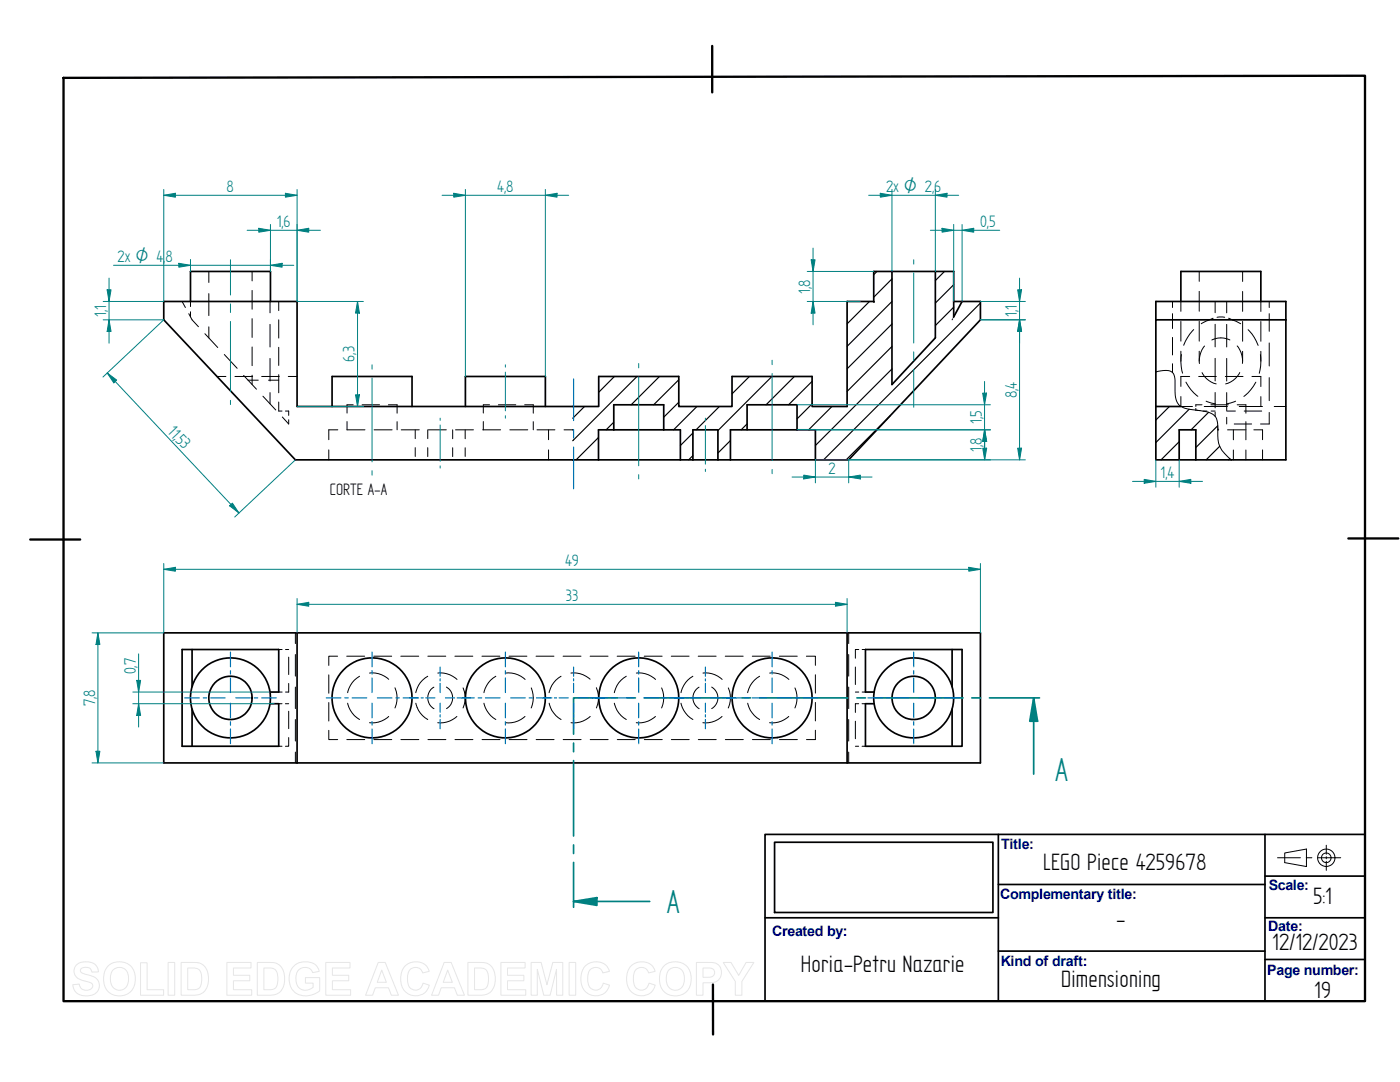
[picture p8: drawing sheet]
<svg xmlns="http://www.w3.org/2000/svg" width="279mm" height="216mm" viewBox="0 0 279 216" stroke-linecap="round" stroke-linejoin="round" font-family="sans-serif">
<path d="M12.7 15.5l259.7-.4v184.7h-259.7zM142.1 9.2v9.2M6 107.7h10M269.1 107.4h10M142.3 196.4v10" fill="none" stroke="#000" stroke-width=".47"/>
<g fill="none" stroke="#000" stroke-width=".34">
<path d="M178 54.2v22.5l8.7-9.3v-13.2M38 60.2v-6h16v6M190.3 60.2h5.4v3.6l-26.3 28h-6.7M192 60.2l-1.7 3v-9h-15.9v6h-5.3v20.9h-7v-6h-16v6h-10.6v-6h-16v6h-60.2v-20.9h-26.6v3.6l26.2 28h103.8M82.2 81.1v-6h-15.9v6M108.8 81.1v-6h-15.9v6M114.4 85.8h.1M122.5 85.8v-5h10v5M135.8 91.8v-6h-16.4v6M138.3 91.8v-6h5v6M149.1 85.8h13.6v6M159.1 85.8v-5h-10v5h-3.3v6"/>
<path d="M32.7 126.3h163v25.9h-163zM38.3 129.6v7.4M53.9 138.1h1.7v-8.5h-19.3v19.3h19.3v-8.5h-1.7M59.3 126.3v25.9M169.1 126.3v25.9M174.5 138.1h-1.8v-8.5h19.3v19.3h-19.3v-8.5h1.8M190 129.6v7.4M38.3 141.5v7.4M190 141.5v7.4M154.6 168.1h43.6v14h-43.6zM199.2 166.5v33.3M199.2 176.5h53.3"/>
<path d="M252.5 166.5v33.3M252.5 174.8h19.9M272.4 166.5h-119.7v33.3M152.7 183.1h46.5M199.2 189.8h53.3M252.5 183.1h19.9M252.5 191.5h19.9"/>
<circle cx="46" cy="139.3" r="8"/>
<circle cx="46" cy="139.3" r="4.3"/>
<circle cx="74.3" cy="139.3" r="8"/>
<circle cx="100.9" cy="139.3" r="8"/>
<circle cx="127.5" cy="139.3" r="8"/>
<circle cx="154.1" cy="139.3" r="8"/>
<circle cx="182.3" cy="139.3" r="8"/>
<circle cx="182.3" cy="139.3" r="4.3"/>
</g>
<g fill="none" stroke="#000" stroke-width=".2">
<path d="M41.7 54.2v2.2M41.7 58.6v4.4M50.3 54.2v1.8M50.3 58v3.7M36.3 60.2l.7 1.2M37.7 62.6l.6 1.2 1.3 1.4M38 60.2v1M38 62.2v1M40.9 66.6l2.6 2.7M41.7 65.2v2.2M43.3 75.1h1.8M44.8 70.7l2.5 2.8"/>
<path d="M46.9 75.1h3.5M48.6 74.9l2.6 2.8M49.5 75.9h2M50.3 63.6v3.7M50.3 69.2v3.8M50.3 74.9v1.8M52.2 75.1h3.5M52.5 79.1l2.5 2.7M53.6 75.9h2M53.9 60.2v2.2M53.9 64.7v4.5M53.9 71.5v4.5"/>
<path d="M53.9 78.3v2.3M55.6 60.2v1.8M55.6 63.8v3.7M55.6 69.3v3.6M55.6 74.8v3.6M57.5 75.1h1.8M174.4 60.2h.1M174.5 60.2h.1M190.1 63.6l-.1 .2M190.3 63.2l-.1 .2M55.6 80.2v1.8h.7M56.3 83.2l1.3 1.4v-.8"/>
<path d="M57 82h.6v.9M65.6 89.8v2M67.4 85.8h-1.8v1.9M69.3 84.1l-.1 1.7h3.6M70.5 80.8h-1.2v1.6M72.3 80.8h3.4M74.7 85.8h3.6M77.5 80.8h1.7v1.6M79.2 84.1v1.7M80.1 85.8h3.6M82.9 85.8v1.7M82.9 89.3v1.8"/>
<path d="M85.4 85.8v1.7M85.4 89.3v1.8M85.5 85.8h3.6M90.3 85.8v1.7M90.3 89.3v1.8M90.9 85.8h3.6M92.8 85.8v1.7M92.8 89.3v1.8M96.3 85.8h3.6M96.5 84.1v1.7M97.7 80.8h-1.2v1.6M99.5 80.8h3.4"/>
<path d="M101.7 85.8h3.6M104.7 80.8h1.7v1.6M106.4 84.1v1.7M107.2 85.8h3.5M109.5 85.8v1.9M109.5 89.8v2M112.6 85.8h1.8M55.6 138.1h.7M55.6 129.6h.7M57 129.6h.6M57.6 131.1v3.5M57.6 136.4v1.7h-.6"/>
<path d="M58.9 126.3v2.1M58.9 130.6v4.3M58.9 137.1v4.3M65.6 134.7v3.6M67.4 130.9h-1.8v1.9M69.2 130.9h3.6M71.8 134.9a4.9 4.9 0 0 0-2.4 3.3M73.7 134.3a4.8 4.8 0 0 1 3.9 1.3M74.6 130.9h3.6M78.8 137.2a5 5 0 0 1 0 4.1M80 130.9h3.6M85.4 134.9a4.8 4.8 0 0 0-2.4 3.3"/>
<path d="M85.4 130.9h3.6M86.6 137.1a2.48 2.48 0 0 0 0 4.3M87.4 134.3a4.8 4.8 0 0 1 3.8 1.3M89.1 137.1a2.48 2.48 0 0 1 0 4.3M90.8 130.9h3.6M92.4 137.3a4.9 4.9 0 0 1 0 4M96.2 130.9h3.6M99 134.9a4.9 4.9 0 0 0-2.4 3.3M101 134.3a4.8 4.8 0 0 1 3.8 1.3M101.6 130.9h3.6M106 137.3a5.1 5.1 0 0 1 0 4M107 130.9h3.6"/>
<path d="M112 134.9a5 5 0 0 0-2.4 3.3M112.4 130.9h3.6M113.9 134.3a4.8 4.8 0 0 1 3.9 1.2M117.8 130.9h3.5M119 137.2a5 5 0 0 1 0 4.1M123.2 130.9h3.5M125 134.9a4.8 4.8 0 0 0-2.4 3.3M127 134.3a4.8 4.8 0 0 1 3.8 1.3M128.6 130.9h3.5M132 137.3a4.9 4.9 0 0 1 0 4M134 130.9h3.5M138.3 134.9a4.9 4.9 0 0 0-2.4 3.3"/>
<path d="M139.3 130.9h3.6M139.5 137.1a2.48 2.48 0 0 0 0 4.3M140.3 134.3a4.8 4.8 0 0 1 3.8 1.3M142 137.1a2.47 2.47 0 0 1 0 4.3M144.7 130.9h3.6M145.4 137.3a4.8 4.8 0 0 1-.1 4M150.1 130.9h3.6M151.6 134.9a5 5 0 0 0-2.4 3.3M153.6 134.3a4.8 4.8 0 0 1 3.8 1.3M155.5 130.9h3.6M158.6 137.3a4.9 4.9 0 0 1 0 4M160.9 130.9h1.8v1.9"/>
<path d="M162.7 134.6v3.7M169.4 126.3v2.1M169.4 130.6v4.3M169.4 137.1v4.3M170.7 133.1v3.5M170.7 138.1h.7M171.4 129.6h-.7v1.7M172.1 138.1h.6M172.1 129.6h.6M55.6 140.4h.7M55.6 148.9h.7M57 140.4h.6"/>
<path d="M57.6 147.2v1.7h-.6M57.6 141.9v3.5M58.9 143.6v4.3M58.9 150.1v2.1M65.6 145.7v1.9h1.8M65.6 140.2v3.7M69.2 147.6h3.6M69.4 140.3v.2a5.1 5.1 0 0 0 2.4 3.1M74.6 147.6h3.6M77.6 143l-.3 .2a4.9 4.9 0 0 1-3.6 1M80 147.6h3.6M83 140.3v.2a4.9 4.9 0 0 0 2.4 3.1"/>
<path d="M85.4 147.6h3.6M90.8 147.6h3.6M91.2 143l-.3 .2a4.9 4.9 0 0 1-3.5 1M96.2 147.6h3.6M96.6 140.3v.2a5.1 5.1 0 0 0 2.4 3.1M101.6 147.6h3.6M104.8 143l-.3 .2a4.8 4.8 0 0 1-3.6 1M107 147.6h3.6M109.6 140.3v.2a5.1 5.1 0 0 0 2.4 3.1M112.4 147.6h3.6M117.8 143l-.3 .2a4.8 4.8 0 0 1-3.5 1M117.8 147.6h3.6"/>
<path d="M122.6 140.3l.1 .2a4.9 4.9 0 0 0 2.3 3.1M123.2 147.6h3.6M128.6 147.6h3.6M130.8 143l-.3 .2a4.9 4.9 0 0 1-3.5 1M134 147.6h3.5M135.9 140.3l.1 .2a5.1 5.1 0 0 0 2.3 3.1M139.4 147.6h3.5M144.1 143l-.3 .2a4.8 4.8 0 0 1-3.5 1M144.8 147.6h3.5M149.2 140.3l.1 .2a5.1 5.1 0 0 0 2.3 3.1M150.2 147.6h3.5M155.6 147.6h3.5"/>
<path d="M157.4 143l-.3 .2a4.8 4.8 0 0 1-3.5 1M162.7 145.7v1.9h-1.7M162.7 140.2v3.6M169.4 143.6v4.3M169.4 150.1v2.1M170.7 148.9h.7M170.7 143.9v3.5M171.4 140.4h-.7v1.8M172 140.4h.7M172 148.9h.7M255 171.2h4.5M256.4 170.2l4.3-.8v3.5l-4.3-.8z"/>
<path d="M260.7 171.2h1.1M263 171.2h4.6M264.7 168.7v1.8M264.7 170.9v.5M264.7 171.9v1.8"/>
<circle cx="264.7" cy="171.2" r=".96"/>
<circle cx="264.7" cy="171.2" r="1.74"/>
</g>
<g fill="none" stroke="#000" stroke-width=".23">
<path d="M175 54.2l-.6 .6M178 55.6l-3.6 3.7M188.5 54.2l-1.8 1.8M190.3 56.8l-3.6 3.7M122.6 75.1l-3.1 3.2M127.1 75.1l-12.7 12.7M131.6 75.1l-5.6 5.7M135.5 75.8l-5 5M149.6 75.1l-3.5 3.5M154.1 75.1l-10.8 10.8M158.5 75.1l-5.6 5.7M162.1 76.1l-4.7 4.7"/>
<path d="M173.5 60.2l-4.4 4.4M178 60.2l-8.9 8.9M178 64.6l-8.9 9M178 69.1l-8.9 9M178 73.6l-15.3 15.3M190.3 61.3l-3.6 3.7M195.7 60.5l-31.3 31.3M114.4 87.9h-.1M116.6 81.1l-2.3 2.4M119.4 87.3l-4.4 4.5M122.5 84.2l-1.5 1.6M135.5 80.3l-3 2.9"/>
<path d="M138.3 86.4l-2.5 2.5M138.3 90.9l-.9 .9M139.1 81.1l-4.7 4.7M143.6 81.1l-4.7 4.7M145.8 87.9l-2.5 2.5M149.1 84.6l-1.2 1.2M162.1 80.6l-3 3M166 81.1l-4.6 4.7M177.7 82.9l-8.8 8.9"/>
</g>
<path d="M92.9 37.8v37.3M108.8 37.8v37.3M108.8 39l2.4-.4v.7z" fill="none" stroke="#008080" stroke-width=".2"/>
<path d="M108.8 39l2.4-.4v.7z" fill="#008080"/>
<path d="M90.6 38.6l2.3 .4-2.3 .3z" fill="none" stroke="#008080" stroke-width=".2"/>
<path d="M90.6 38.6l2.3 .4-2.3 .3z" fill="#008080"/>
<path d="M88.2 39h25.3M21.4 74.4l1.9 1.4-.6 .6zM32.7 63.8l-12.1 11.4M58.9 91.8l-12.1 11.4" fill="none" stroke="#008080" stroke-width=".2"/>
<path d="M21.4 74.4l1.9 1.4-.6 .6z" fill="#008080"/>
<path d="M45.8 100.9l.6-.5 1.3 2z" fill="none" stroke="#008080" stroke-width=".2"/>
<path d="M45.8 100.9l.6-.5 1.3 2z" fill="#008080"/>
<path d="M32.7 37.8v22.4M57 38.6l2.3 .4-2.3 .3zM59.3 37.8v22.4M21.4 74.4l26.3 28" fill="none" stroke="#008080" stroke-width=".2"/>
<path d="M57 38.6l2.3 .4-2.3 .3z" fill="#008080"/>
<path d="M32.7 39l2.3-.4v.7z" fill="none" stroke="#008080" stroke-width=".2"/>
<path d="M32.7 39l2.3-.4v.7z" fill="#008080"/>
<path d="M32.7 39h26.6M38 51.8v2.4M54 51.8v2.4M54 52.9l2.3-.4v.8z" fill="none" stroke="#008080" stroke-width=".2"/>
<path d="M54 52.9l2.3-.4v.8z" fill="#008080"/>
<path d="M35.7 52.5l2.3 .4-2.3 .4z" fill="none" stroke="#008080" stroke-width=".2"/>
<path d="M35.7 52.5l2.3 .4-2.3 .4z" fill="#008080"/>
<path d="M178 37.8v16.4M186.7 39l2.3-.4v.7zM186.7 37.8v16.4M22.6 52.9h36" fill="none" stroke="#008080" stroke-width=".2"/>
<path d="M186.7 39l2.3-.4v.7z" fill="#008080"/>
<path d="M175.7 38.6l2.3 .4-2.3 .3z" fill="none" stroke="#008080" stroke-width=".2"/>
<path d="M175.7 38.6l2.3 .4-2.3 .3z" fill="#008080"/>
<path d="M173.4 39h17.9M32.7 113.6l2.3-.4v.8zM32.7 112.4v13.9M195.7 112.4v13.9" fill="none" stroke="#008080" stroke-width=".2"/>
<path d="M32.7 113.6l2.3-.4v.8z" fill="#008080"/>
<path d="M193.3 113.2l2.4 .4-2.4 .4z" fill="none" stroke="#008080" stroke-width=".2"/>
<path d="M193.3 113.2l2.4 .4-2.4 .4z" fill="#008080"/>
<path d="M21.4 57.8h.8l-.4 2.4zM20.6 60.2h12.1M20.6 63.8h12.1M32.7 113.6h163" fill="none" stroke="#008080" stroke-width=".2"/>
<path d="M21.4 57.8h.8l-.4 2.4z" fill="#008080"/>
<path d="M21.8 63.8l.4 2.3h-.8z" fill="none" stroke="#008080" stroke-width=".2"/>
<path d="M21.8 63.8l.4 2.3h-.8z" fill="#008080"/>
<path d="M21.8 55.5v13M59.3 60.2h13.2M71.4 60.2l.3 2.3h-.7zM59.3 81.1h13.2" fill="none" stroke="#008080" stroke-width=".2"/>
<path d="M71.4 60.2l.3 2.3h-.7z" fill="#008080"/>
<path d="M71 78.8h.7l-.3 2.3z" fill="none" stroke="#008080" stroke-width=".2"/>
<path d="M71 78.8h.7l-.3 2.3z" fill="#008080"/>
<path d="M51.6 45.6l2.4 .4-2.4 .3zM54 44.8v9.4M59.3 44.8v15.4M71.4 60.2v20.9" fill="none" stroke="#008080" stroke-width=".2"/>
<path d="M51.6 45.6l2.4 .4-2.4 .3z" fill="#008080"/>
<path d="M59.3 46l2.3-.4v.7z" fill="none" stroke="#008080" stroke-width=".2"/>
<path d="M59.3 46l2.3-.4v.7z" fill="#008080"/>
<path d="M46 51.8v7.1M49.3 46h14.6M190.3 44.8v15.4M192 46l2.3-.4v.7zM192 44.8v15.4M46 60.6v1.8M46 64.1v14M46 79.9v.8" fill="none" stroke="#008080" stroke-width=".2"/>
<path d="M192 46l2.3-.4v.7z" fill="#008080"/>
<path d="M188 45.6l2.3 .4-2.3 .3z" fill="none" stroke="#008080" stroke-width=".2"/>
<path d="M188 45.6l2.3 .4-2.3 .3z" fill="#008080"/>
<path d="M185.7 46h13.8M18.4 126.3h14.3M18.4 152.2h14.3M19.2 149.9h.7l-.4 2.3z" fill="none" stroke="#008080" stroke-width=".2"/>
<path d="M19.2 149.9h.7l-.4 2.3z" fill="#008080"/>
<path d="M19.5 126.3l.4 2.3h-.7z" fill="none" stroke="#008080" stroke-width=".2"/>
<path d="M19.5 126.3l.4 2.3h-.7z" fill="#008080"/>
<path d="M19.5 126.3v25.9M26.5 138.1h27.4M27.3 135.8h.8l-.4 2.3zM26.5 140.4h28.3" fill="none" stroke="#008080" stroke-width=".2"/>
<path d="M27.3 135.8h.8l-.4 2.3z" fill="#008080"/>
<path d="M27.7 140.4l.4 2.3h-.8z" fill="none" stroke="#008080" stroke-width=".2"/>
<path d="M27.7 140.4l.4 2.3h-.8z" fill="#008080"/>
<path d="M161.1 54.2h13.3M161.9 51.8h.8l-.4 2.4zM161.1 60.2h10.6M27.7 130.5v14.6" fill="none" stroke="#008080" stroke-width=".2"/>
<path d="M161.9 51.8h.8l-.4 2.4z" fill="#008080"/>
<path d="M162.3 60.2l.4 2.3h-.8z" fill="none" stroke="#008080" stroke-width=".2"/>
<path d="M162.3 60.2l.4 2.3h-.8z" fill="#008080"/>
<path d="M162.3 49.5v15.3M59.3 119.4v6.9M169.1 119.4v6.9M59.3 120.6l2.3-.4v.8z" fill="none" stroke="#008080" stroke-width=".2"/>
<path d="M59.3 120.6l2.3-.4v.8z" fill="#008080"/>
<path d="M166.7 120.2l2.4 .4-2.4 .4z" fill="none" stroke="#008080" stroke-width=".2"/>
<path d="M166.7 120.2l2.4 .4-2.4 .4z" fill="#008080"/>
<path d="M162.7 91.8v4.6M169.4 91.8v4.6M169.4 95.2l2.3-.4v.8zM59.3 120.6h109.8" fill="none" stroke="#008080" stroke-width=".2"/>
<path d="M169.4 95.2l2.3-.4v.8z" fill="#008080"/>
<path d="M160.4 94.8l2.3 .4-2.3 .4z" fill="none" stroke="#008080" stroke-width=".2"/>
<path d="M160.4 94.8l2.3 .4-2.3 .4z" fill="#008080"/>
<path d="M158.1 95.2h15.9M230.7 91.8v5.4M235.3 96.1l2.4-.4v.7zM235.3 91.8v5.4" fill="none" stroke="#008080" stroke-width=".2"/>
<path d="M233.4 81.1l-2.7 2.7M235.3 88.1l-3.6 3.7M237.3 81.7l-6.6 6.6M241.2 82.3l-3.5 3.5M243 84.9l-4.3 4.4M243.4 89l-2.7 2.8M245.4 91.5l-.2 .3" fill="none" stroke="#000" stroke-width=".23"/>
<path d="M230.7 63.8v-3.6h25.9v31.6h-25.9v-28h25.9M235.7 60.2v-6h15.9v6M230.7 81.1h5M235.3 91.8v-6h3.4v6" fill="none" stroke="#000" stroke-width=".34"/>
<g fill="none" stroke="#000" stroke-width=".2">
<path d="M239.3 54.2v1.9M239.3 58.1v4M248 54.2v2M248 58.2v3.9M230.7 74.2a3.9 3.9 0 0 1 3.2 .1 3.1 3.1 0 0 1 .6 2.7 4.7 4.7 0 0 0 1.1 4 11 11 0 0 0 4.4 1 3.1 3.1 0 0 1 2.8 1.5l.2 .8a14.3 14.3 0 0 0 .5 4.9l.4 .7 1.8 1.9M234 60.2v1.2M234 62.6v3M234 67.3v3.5M234 72.6v1.7M235.7 60.2v1.9M235.7 64.1v4M235.7 70.1v2"/>
<path d="M235.7 79.1v2h2.3M235.8 70.7l-.1 1.5 .3 2.3M236.7 76.2v.1a8.2 8.2 0 0 0 2.4 2.8M237.4 75.1h-1.7v2M238.2 65.8l-1.2 1.5-.8 1.6M239.2 75.1h3.5M239.3 64.1v4M239.3 70.1v2M239.9 74.4l.1 .2a4.3 4.3 0 0 0 2.7 2M240.4 69l-.8 1.4-.2 1.2v.9M241.9 67.8a4 4 0 0 1 3.5 0M242.1 63.5l-2.4 1.1"/>
<path d="M242.5 60.2v2.2M242.5 64.7v4.5M242.5 71.5v4.5M242.5 78.3v3.1M242.9 63.3h1.5M244.5 75.1h3.6M244.8 60.2v2.2M244.8 64.7v4.5M244.8 71.5v4.5M244.8 78.3v3.6M245.2 63.5l2.4 1.1M246.9 69l.5 .8a4.7 4.7 0 0 1 .5 2.7"/>
<path d="M247.4 74.3l-.1 .3a4.3 4.3 0 0 1-2.7 2M248 64.1v4M248 70.1v2M249.1 65.8l.2 .2a8.5 8.5 0 0 1 1.8 2.9M249.9 75.1h1.7v2M250.6 76.3a8.5 8.5 0 0 1-2.4 2.8M251.5 70.8l.1 2.3-.3 1.4M251.6 60.2v1.9M251.6 64.2v3.9M251.6 70.1v2M251.6 79.1v2M253.3 60.2v1.2"/>
<path d="M253.3 62.6v3.5M253.3 68.4v4.6M253.3 75.4v4.5M238.7 81.5v.4h.1M239 81.9h.2M239.4 81.9h.1M239.9 80.8h-1.2v.3M240.1 82h.8M240.3 81.1h4.7M240.7 80.1l1.8 .5M241.7 80.8h3.4M241.7 82h.8"/>
<path d="M242.5 82.2v.9M243 85.3l.1 .2M243 85.1v.1M243.1 85.8h.1M243.1 85.7v.1M244.8 83.3v1.3M244.8 82h1.7M245 85.8h3.5M246.1 85.8v2M246.1 89.8v2M246.3 84.6h3.5M246.6 80.1l-1.8 .5"/>
<path d="M246.9 80.8h1.7v1.6M247.3 81.1h4.6M248.3 82h3.5M248.6 84.1v3.7M248.6 89.8v2M250.2 85.8h1.8v1.9M252 89.8v2M253.3 82.3v2.3h-1.7M254.3 81.1h2.3"/>
</g>
<path d="M235.3 96.1l2.4-.4v.7z" fill="#008080"/>
<path d="M228.3 95.7l2.4 .4-2.4 .3z" fill="none" stroke="#008080" stroke-width=".2"/>
<path d="M228.3 95.7l2.4 .4-2.4 .3z" fill="#008080"/>
<path d="M203.1 57.8h.8l-.4 2.4zM195.7 60.2h8.9M195.7 63.8h8.9M226 96.1h14" fill="none" stroke="#008080" stroke-width=".2"/>
<path d="M203.1 57.8h.8l-.4 2.4z" fill="#008080"/>
<path d="M203.5 63.8l.4 2.3h-.8z" fill="none" stroke="#008080" stroke-width=".2"/>
<path d="M203.5 63.8l.4 2.3h-.8z" fill="#008080"/>
<path d="M203.5 55.5v13M195.7 63.8h8.9M169.4 91.8h35.2M203.1 89.4h.8l-.4 2.4z" fill="none" stroke="#008080" stroke-width=".2"/>
<path d="M203.1 89.4h.8l-.4 2.4z" fill="#008080"/>
<path d="M203.5 63.8l.4 2.3h-.8z" fill="none" stroke="#008080" stroke-width=".2"/>
<path d="M203.5 63.8l.4 2.3h-.8z" fill="#008080"/>
<path d="M203.5 63.8v28" fill="none" stroke="#008080" stroke-width=".2"/>
<g fill="none" stroke="#008080" stroke-width=".34">
<path d="M123.3 139.3h-8.8v7.2M125.1 139.3h1.7M128.6 139.3h17.7M148 139.3h1.8M151.5 139.3h17.7M171 139.3h1.7M174.5 139.3h17.7M194 139.3h1.7M197.5 139.3h8.8v15.2M114.5 151.8v15M114.5 148.3v1.7M114.5 168.6v1.7"/>
<path d="M114.5 172.1v7.8"/>
</g>
<path d="M206.3 139.3l.8 4.6h-1.6z" fill="#008080"/>
<path d="M206.3 139.3l.8 4.6h-1.6zM114.5 179.9h15.2" fill="none" stroke="#008080" stroke-width=".34"/>
<path d="M114.5 179.9l4.6-.8v1.6z" fill="#008080"/>
<path d="M206.3 139.3h1.2M114.5 179.9l4.6-.8v1.6zM114.5 179.9v1.1" fill="none" stroke="#008080" stroke-width=".34"/>
<path d="M114.5 75.6v8.3M114.5 85.7v1.7M114.5 89.2v8.3" fill="none" stroke="#006edc" stroke-width=".23"/>
<path d="M159.1 85.8h38.6M159.1 80.8h38.6M196.5 85.8l.4 2.3h-.8z" fill="none" stroke="#008080" stroke-width=".2"/>
<path d="M196.5 85.8l.4 2.3h-.8z" fill="#008080"/>
<path d="M196.1 78.4h.8l-.4 2.4z" fill="none" stroke="#008080" stroke-width=".2"/>
<path d="M196.1 78.4h.8l-.4 2.4z" fill="#008080"/>
<path d="M196.5 76.1v14.3M162.7 85.8h35M162.7 91.8h35M196.5 85.8l.4 2.3h-.8z" fill="none" stroke="#008080" stroke-width=".2"/>
<path d="M196.5 85.8l.4 2.3h-.8z" fill="#008080"/>
<path d="M196.1 89.4h.8l-.4 2.4z" fill="none" stroke="#008080" stroke-width=".2"/>
<path d="M196.1 89.4h.8l-.4 2.4z" fill="#008080"/>
<g fill="none" stroke="#008080" stroke-width=".2">
<path d="M182.4 51.8v.9M182.4 54.5v14M74.3 72.8v.9M74.3 75.4v16.8M100.9 72.8v.5M100.9 74.3v7.7M127.5 72.5v.9M127.5 75.2v17.7M154.1 71.9v.9M154.1 74.5v17.4M182.4 70.2v1.7M182.4 73.7v7.6"/>
<path d="M74.3 93.9v.9M87.8 83.4v.5M87.8 84.8v7.2M87.8 93v.4M100.9 83v.4M127.5 94.7v.9M140.8 83.4v.5M140.8 84.9v7.7M140.8 93.6v.5M154.1 93.7v.8M196.5 85.8v6"/>
</g>
<g fill="none" stroke="#006edc" stroke-width=".23">
<path d="M36.9 139.3h2.9M40.6 139.3h.7M42 139.3h2.9M46 130.1v3M46 133.8v.7M46 135.3v2.9M47.1 139.3h2.9M50.7 139.3h.7M52.2 139.3h2.9M65.1 139.3h3M68.8 139.3h.7M70.3 139.3h2.9"/>
<path d="M74.3 130.1v3M74.3 133.8v.7M74.3 135.3v2.9M75.3 139.3h2.9M79 139.3h.7M80.5 139.3h3M84 139.3h.5M85 139.3h1.8M87.8 133.1v1.9M87.8 135.4v.5M87.8 136.4v1.8M88.9 139.3h1.8"/>
<path d="M91.2 139.3h3.5M95.4 139.3h.7M96.9 139.3h2.9M100.9 130.1v3M100.9 133.8v.7M100.9 135.3v2.9M101.9 139.3h2.9M105.6 139.3h.7M107.1 139.3h3.1M110.6 139.3h.5M111.6 139.3h1.8M114.5 133.1v1.9"/>
<path d="M114.5 135.4v.5M114.5 136.4v1.8M115.5 139.3h1.8M117.8 139.3h3.5M122 139.3h.7M123.5 139.3h2.9M127.5 130.1v3M127.5 133.8v.7M127.5 135.3v2.9M128.5 139.3h2.9M132.2 139.3h.7M133.7 139.3h2.9"/>
<path d="M137 139.3h.4M137.9 139.3h1.8M140.8 133.1v1.9M140.8 135.4v.5M140.8 136.4v1.8M141.8 139.3h1.9M144.1 139.3h.5M144.9 139.3h3M148.6 139.3h.8M150.1 139.3h2.9M154.1 130.1v3M154.1 133.8v.7"/>
<path d="M154.1 135.3v2.9M155.1 139.3h3M158.8 139.3h.7M160.3 139.3h2.9M173.2 139.3h2.9M176.9 139.3h.7M178.4 139.3h2.9M182.4 130.1v3M182.4 133.8v.7M182.4 135.3v2.9M183.4 139.3h2.9M187.1 139.3h.7"/>
<path d="M188.6 139.3h2.9M46 140.3v2.9M46 144v.7M46 145.5v2.9M74.3 140.3v2.9M74.3 144v.7M74.3 145.5v2.9M87.8 140.3v1.8M87.8 142.6v.5M87.8 143.6v1.8M100.9 140.3v2.9M100.9 144v.7"/>
<path d="M100.9 145.5v2.9M114.5 140.3v1.8M114.5 142.6v.5M114.5 143.6v1.8M127.5 140.3v2.9M127.5 144v.7M127.5 145.5v2.9M140.8 140.3v1.8M140.8 142.6v.5M140.8 143.6v1.8M154.1 140.3v2.9M154.1 144v.7"/>
<path d="M154.1 145.5v2.9M182.4 140.3v2.9M182.4 144v.7M182.4 145.5v2.9"/>
</g>
<g fill="none" stroke="#e6e6e6" stroke-width=".2">
<path d="M15.2 192.6a3.1 3.1 0 0 1 4.1 .2l.3 1.1-1.3 .1a1.27 1.27 0 0 0-1-1 1.27 1.27 0 0 0-1.2 .5v.4l.6 .4a5.5 5.5 0 0 1 2.7 1.1 2.04 2.04 0 0 1 .2 2.3 2.04 2.04 0 0 1-2 1 2.48 2.48 0 0 1-3.1-2.2l1.3-.1a1.41 1.41 0 0 0 1.2 1.2 1.41 1.41 0 0 0 1.5-.9 .97 .97 0 0 0-1-.8 3 3 0 0 1-2.7-1.8v-.8zM21.6 192.8a3.3 3.3 0 0 1 4-.4 3.3 3.3 0 0 1 1.3 3.9 3.2 3.2 0 0 1-3.8 2.3 3.2 3.2 0 0 1-2.4-3.7l.3-1.2zM22.5 193.6a1.85 1.85 0 0 1 2.2-.4 1.85 1.85 0 0 1 1 2.1 1.84 1.84 0 0 1-.9 2 1.84 1.84 0 0 1-2.3-.3 3.2 3.2 0 0 1 0-3.4zM28 192.1h1.4v5.4h3.3v1.1h-4.7zM33.5 192h1.4v6.6h-1.4zM36.2 192h2.3a2.67 2.67 0 0 1 3.1 2.9 2.96 2.96 0 0 1-2.3 3.6l-3.1 .1zM37.5 193.1a2.77 2.77 0 0 1 2.4 .6 3.4 3.4 0 0 1-.3 3.6l-.6 .2h-1.5zM45.3 192h4.8v1.1h-3.5v1.5h3.2v1.1h-3.2v1.8h3.6v1.1h-4.9zM51.4 192h2.3a2.67 2.67 0 0 1 3.1 2.9 2.96 2.96 0 0 1-2.3 3.6l-3.1 .1zM52.7 193.1a2.77 2.77 0 0 1 2.4 .6 3.4 3.4 0 0 1-.3 3.6l-.6 .2h-1.5zM58.5 192.9a3.4 3.4 0 0 1 4.9 .1l.3 .8-1.3 .3a1.78 1.78 0 0 0-2.2-1 1.78 1.78 0 0 0-1.1 2.1 2.02 2.02 0 0 0 1 2.2 2.02 2.02 0 0 0 2.4-.4v-.8h-1.5v-1.1h2.8v2.6a3.9 3.9 0 0 1-5.5-.3 4 4 0 0 1 .2-4.5zM65 192h4.9v1.1h-3.6v1.5h3.3v1.1h-3.3v1.8h3.7v1.1h-5z"/>
<path d="M75.5 192h1.4l2.6 6.6h-1.4l-.6-1.5h-2.6l-.5 1.5h-1.4zM76.2 193.6l.9 2.4h-1.8zM80.8 192.8a2.88 2.88 0 0 1 4.9 1l-1.4 .3a1.55 1.55 0 0 0-1.8-1 1.55 1.55 0 0 0-1.2 1.7 2.22 2.22 0 0 0 1.3 2.7 1.52 1.52 0 0 0 1.8-1.3l1.3 .4a2.93 2.93 0 0 1-3.4 2 2.93 2.93 0 0 1-2.3-3.3l.2-1.4zM88.6 192h1.4l2.7 6.6h-1.4l-.6-1.5h-2.6l-.6 1.5h-1.4zM89.3 193.6l1 2.4h-1.8zM93.4 192h2.4a2.67 2.67 0 0 1 3 2.9 2.96 2.96 0 0 1-2.3 3.6l-3.1 .1zM94.7 193.1a2.77 2.77 0 0 1 2.4 .6 3.4 3.4 0 0 1-.2 3.6l-.6 .2h-1.6zM100 192h4.8v1.1h-3.5v1.5h3.2v1.1h-3.2v1.8h3.6v1.1h-4.9zM106 192h2l1.2 4.5 1.1-4.5h2v6.6h-1.2v-5.2l-1.3 5.2h-1.3l-1.3-5.2v5.2h-1.2zM113.6 192h1.3v6.6h-1.3zM116.8 192.8a2.88 2.88 0 0 1 4.8 1l-1.3 .3a1.55 1.55 0 0 0-1.8-1 1.55 1.55 0 0 0-1.2 1.7 2.22 2.22 0 0 0 1.3 2.7 1.52 1.52 0 0 0 1.8-1.3l1.2 .4a2.93 2.93 0 0 1-3.4 2 2.93 2.93 0 0 1-2.3-3.3l.2-1.4zM125.9 192.8a2.88 2.88 0 0 1 4.8 1l-1.3 .3a1.55 1.55 0 0 0-1.8-1 1.55 1.55 0 0 0-1.2 1.7 2.22 2.22 0 0 0 1.3 2.7 1.52 1.52 0 0 0 1.8-1.3l1.3 .4a2.93 2.93 0 0 1-3.5 2 2.93 2.93 0 0 1-2.2-3.3l.2-1.4z"/>
<path d="M132.5 192.8a3.3 3.3 0 0 1 4.1-.4 3.3 3.3 0 0 1 1.2 3.9 3.2 3.2 0 0 1-3.8 2.3 3.2 3.2 0 0 1-2.4-3.7l.3-1.2zM133.5 193.6a1.85 1.85 0 0 1 2.2-.4 1.85 1.85 0 0 1 .9 2.1 1.84 1.84 0 0 1-.9 2 1.84 1.84 0 0 1-2.2-.3 3.2 3.2 0 0 1 0-3.4zM139 192h2.1a2.44 2.44 0 0 1 2.7 1 2.1 2.1 0 0 1-.2 2.3 2.1 2.1 0 0 1-2 .8h-1.3v2.5h-1.3zM140.3 193.1h.6a1.23 1.23 0 0 1 1.7 1 1.17 1.17 0 0 1-1.6 .9h-.7zM144.3 192h1.6l1.5 2.6 1.5-2.6h1.6l-2.4 3.8v2.8h-1.4v-2.8z"/>
</g>
<g font-size="7.5" fill="#008080">
<text x="210.6" y="155.8">A</text>
<text x="133.1" y="182.2">A</text>
</g>
<g font-size="5.3">
<text x="208.2" y="173.6">LEGO Piece 4259678</text>
<text x="222.8" y="185">-</text>
<text x="262" y="180.3">5:1</text>
<text x="253.9" y="189.6">12/12/2023</text>
<text x="159.9" y="194">Horia-Petru Nazarie</text>
<text x="211.8" y="196.9">Dimensioning</text>
<text x="262.3" y="199.1">19</text>
</g>
<g font-size="3.7" fill="#008080">
<text x="45.2" y="38.4">8</text>
<text x="99.2" y="38.4">4,8</text>
<text x="176.8" y="38.4">2x O 2,6</text>
<text x="55.2" y="45.4">1,6</text>
<text x="195.6" y="45.4">0,5</text>
<text x="23.5" y="52.3">2x O 4,8</text>
<text x="161.7" y="58.6" transform="rotate(-90 161.7 58.6)">1,8</text>
<text x="21.2" y="63.2" transform="rotate(-90 21.2 63.2)">1,1</text>
<text x="202.9" y="63.2" transform="rotate(-90 202.9 63.2)">1,1</text>
<text x="70.8" y="72.2" transform="rotate(-90 70.8 72.2)">6,3</text>
<text x="202.9" y="79.4" transform="rotate(-90 202.9 79.4)">8,4</text>
<text x="33.3" y="86.2" transform="rotate(47 33.3 86.2)">11,</text>
<text x="34.9" y="87.9" transform="rotate(47 34.9 87.9)">53</text>
<text x="195.9" y="84.6" transform="rotate(-90 195.9 84.6)">1,5</text>
<text x="165.3" y="94.6">2</text>
<text x="195.9" y="90.2" transform="rotate(-90 195.9 90.2)">1,8</text>
<text x="231.6" y="95.5">1,4</text>
<text x="112.8" y="113">49</text>
<text x="112.9" y="120">33</text>
<text x="27.1" y="134.6" transform="rotate(-90 27.1 134.6)">0,7</text>
<text x="19" y="140.9" transform="rotate(-90 19 140.9)">7,8</text>
</g>
<text font-size="3.7" x="65.8" y="98.7">CORTE A-A</text>
<g font-size="2.9" fill="#000080">
<text x="199.8" y="169.4">Title:</text>
<text x="199.6" y="179.4">Complementary title:</text>
<text x="253.2" y="177.7">Scale:</text>
<text x="253.1" y="185.8">Date:</text>
<text x="154.1" y="186.8">Created by:</text>
<text x="199.7" y="192.7">Kind of draft:</text>
<text x="252.9" y="194.5">Page number:</text>
</g>
</svg>
